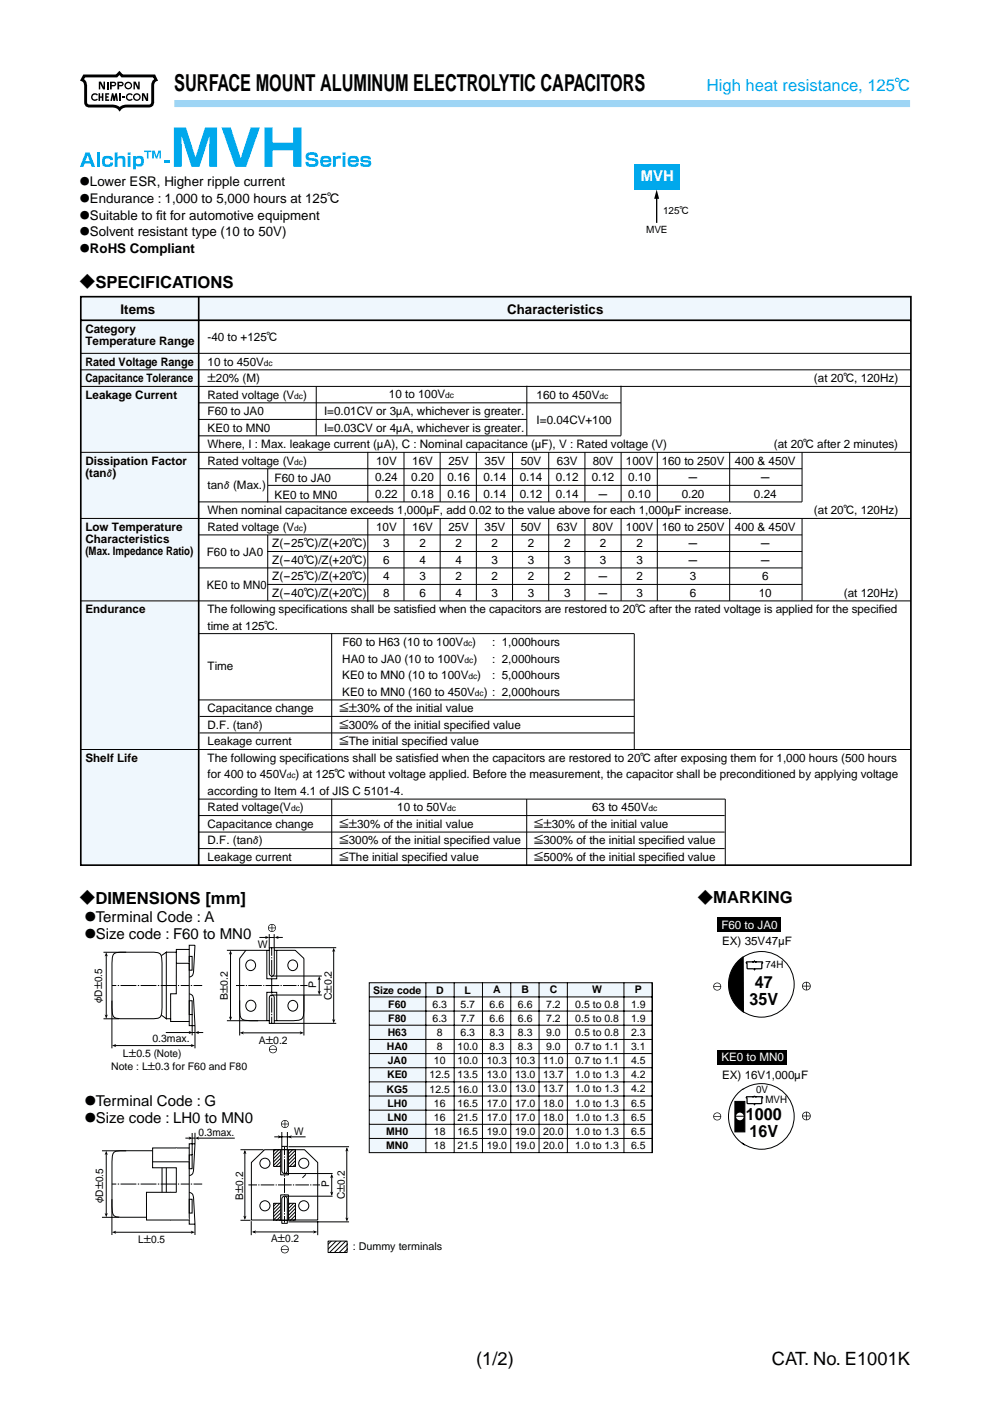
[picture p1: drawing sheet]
<svg xmlns="http://www.w3.org/2000/svg" width="210mm" height="297mm" viewBox="0 0 210 297" stroke-linecap="round" stroke-linejoin="round" font-family="sans-serif">
<path d="M37.1 21.4h155.7v1.1h-155.7z" fill-rule="evenodd" fill="#9ed5f5"/>
<path d="M37.1 21.4h155.7v1.1h-155.7z" fill="none" stroke="#9ed5f5" stroke-width=".35"/>
<path d="M17.8 16.1h6.9l.6-.6 .6 .6h6.8l.4 .8a1.12 1.12 0 0 0-.7 1.2v3.6l-.2 .5-.2 .2-5.7 .2-.7 .3-.2 .3a1.82 1.82 0 0 0-1.6-.7l-5.3-.1-.2-.2-.1-.5v-3.5a1.25 1.25 0 0 0-.8-1.3z" fill="none" stroke="#000" stroke-width=".61" stroke-linecap="butt"/>
<g fill="#000">
<path d="M20.9 17.3h.5l.6 1.1v-1.1h.3v1.7h-.5l-.6-1.2v1.2h-.3zM20.9 19.8h.3v.6h.4v-.6h.3v1.6h-.3v-.7h-.4v.7h-.3zM22.7 17.3h.3v1.7h-.3zM28.3 17.3h.5l.5 1.1v-1.1h.3v1.7h-.4l-.6-1.2v1.2h-.3zM19.6 19.9a.84 .84 0 0 1 1.1 .2l-.1 .2-.2-.2h-.6l-.2 .5 .1 .4a.61 .61 0 0 0 .9-.1l.1 .2a.83 .83 0 0 1-1.2 0 .83 .83 0 0 1 .1-1.2zM22.3 19.8h.8v.3h-.5v.3h.4v.3h-.4v.4h.5v.3h-.8zM23.7 19.8h.3l.2 .7 .3-.7h.3l.2 1.6h-.3l-.2-.9-.1 .9h-.4l-.1-.9-.2 .9h-.3zM25.3 19.8h.4v1.6h-.4zM25.9 20.4h.5v.3h-.5zM27 19.9a.84 .84 0 0 1 1.1 .2l-.2 .2-.2-.2h-.5l-.2 .5 .1 .4a.6 .6 0 0 0 .8-.1l.2 .2a.83 .83 0 0 1-1.2 0 .83 .83 0 0 1 .1-1.2zM30.1 19.8h.5l.5 1.1v-1.1h.3v1.6h-.4l-.6-1.2v1.2h-.3z"/>
<path d="M23.3 17.3v1.7h.4v-.7l.8-.1 .2-.4-.4-.4zM23.7 17.6l.6 .1v.3h-.6z"/>
<path d="M24.9 17.3v1.7h.4v-.7l.7-.1 .2-.4-.3-.4zM25.3 17.6l.6 .1v.3h-.6z"/>
<path d="M26.4 18.1a.82 .82 0 0 0 1.6 0 .82 .82 0 0 0-1.6 0zM26.7 18.1a.53 .53 0 0 1 1 0 .53 .53 0 0 1-1 0z"/>
<path d="M28.2 20.6a.81 .81 0 0 0 1.6 0 .81 .81 0 0 0-1.6 0zM28.5 20.6a.55 .55 0 0 1 1.1 0 .55 .55 0 0 1-1.1 0z"/>
</g>
<g fill="#00a8ec">
<path d="M36.9 27h2.5l2 6.3 2.1-6.3h2.5v8.4h-1.6v-6.6l-2.1 6.6h-1.7l-2.1-6.6v6.6h-1.6z"/>
<path d="M47 27h1.9l2.1 6.6 2.2-6.6h1.9l-2.9 8.4h-2.3z"/>
<path d="M56.1 27h1.7v3.3h4.4v-3.3h1.7v8.4h-1.7v-3.5h-4.4v3.5h-1.7z"/>
<path d="M65.1 32.5a2 2 0 0 1 2.2 .2l.1 .6h-.6l-.1-.4-.6-.1a.49 .49 0 0 0-.7 .4l.1 .2 1.2 .2a.96 .96 0 0 1 .8 1.2 .96 .96 0 0 1-1.3 .6l-1.2-.2-.2-.9h.6v.3a1.27 1.27 0 0 0 1.4 .1v-.5a2.6 2.6 0 0 1-1.9-.5 1.06 1.06 0 0 1 .2-1.2z"/>
<path d="M70.6 33.1h.6v.2l.3-.2h.8v.5h-.4a.59 .59 0 0 0-.7 .4v1.4h-.6z"/>
<path d="M76.5 33.4a1.92 1.92 0 0 1 2-.1l.1 .5h-.6l-.1-.2a.7 .7 0 0 0-.9 .2l.1 .1 1 .1a.7 .7 0 0 1 .6 .8 .7 .7 0 0 1-.8 .6h-.3a.85 .85 0 0 1-1.2-.8h.5l.1 .2a1.01 1.01 0 0 0 1.1-.1l-.2-.2-1-.1a.54 .54 0 0 1-.5-.6z"/>
<path d="M20.6 32.3h.5v3.1h-.5z"/>
<path d="M21.8 33.4a1.74 1.74 0 0 1 2 0l.2 .5h-.6l-.3-.3a.61 .61 0 0 0-.6 0 .61 .61 0 0 0-.3 .6 .59 .59 0 0 0 .5 .6 .59 .59 0 0 0 .7-.4h.6a.84 .84 0 0 1-1.1 1 .96 .96 0 0 1-1.3-1.2z"/>
<path d="M24.3 32.3h.6v1a1.13 1.13 0 0 1 1.6 .2l.1 1.9h-.6v-1.5l-.1-.2-.4-.1-.5 .2-.1 1.6h-.6z"/>
<path d="M34.8 33.9h1.3v.6h-1.3z"/>
<path d="M30.6 31.9h1.5v.3h-.6v1.4h-.3v-1.4h-.6z"/>
<path d="M32.3 31.9h.5l.4 1.3 .4-1.3h.5v1.7h-.3v-1.3l-.4 1.3h-.4l-.4-1.3v1.3h-.3z"/>
<path d="M68.2 33.3a1.45 1.45 0 0 1 2 .3v.8h-1.7v.2a.77 .77 0 0 0 1.1 0h.6a.81 .81 0 0 1-1.1 .8l-.7-.1a1.41 1.41 0 0 1-.2-2zM68.5 33.7v.3h1.1l-.1-.4z"/>
<path d="M72.6 32.3h.6v.5h-.6zM72.6 33.1h.6v2.3h-.6z"/>
<path d="M74 33.3a1.45 1.45 0 0 1 2 .3l.1 .8h-1.8v.2a.77 .77 0 0 0 1.2 0h.6a.81 .81 0 0 1-1.1 .8l-.7-.1a1.41 1.41 0 0 1-.3-2zM74.3 33.7v.3h1.2l-.2-.4z"/>
<path d="M18.2 32.3h.8l1.2 3.1h-.7l-.3-.7h-1.3l-.2 .7h-.7zM18.6 32.9l-.5 1.2h.9z"/>
<path d="M27.1 32.3h.6v.5h-.6zM27.1 33.1h.6v2.3h-.6z"/>
<path d="M28.2 33.1h.6v.2a1.01 1.01 0 0 1 1.2-.2 1.01 1.01 0 0 1 .5 1.1 1.02 1.02 0 0 1-.5 1.1 1.02 1.02 0 0 1-1.2-.2v.8h-.6zM28.9 33.7l-.1 .2a.63 .63 0 0 0 .3 .9 .63 .63 0 0 0 .9-.5 .63 .63 0 0 0-.7-.7z"/>
</g>
<path d="M17 62.7h176.7v123h-176.7z" fill-rule="evenodd" fill="#fff"/>
<g fill="#eff7fd">
<path d="M17.1 62.9h176v5h-176z"/>
<path d="M17.1 62.9h25v120.5h-25z"/>
</g>
<path d="M17.1 62.9h176v120.5h-176zM17.1 67.9h176" fill="none" stroke="#000" stroke-width=".35"/>
<path d="M42.1 62.9v120.5z" fill="#000" stroke="#000" stroke-width=".35"/>
<g fill="none" stroke="#000" stroke-width=".21">
<path d="M17.1 74.9h176M17.1 78.4h176M17.1 81.9h176M17.1 95.9h176M42.1 99.4h128M42.1 85.4h89.6M42.1 88.9h69.6M42.1 92.4h89.6M17.1 109.9h176M42.1 113.4h128M42.1 106.4h128M56.6 116.9h113.5"/>
<path d="M56.8 102.9h113.3M17.1 127.4h176M42.1 120.4h128M42.1 134.3h92.4M56.6 123.9h113.5M17.1 158.9h176M42.1 148.4h92.4M42.3 151.9h92.2M42.3 155.4h92.2M42.1 169.4h111.7M42.1 172.9h111.5M42.1 176.4h111.5"/>
<path d="M42.1 179.9h111.5"/>
</g>
<g fill="#000" stroke="#000" stroke-width=".21">
<path d="M56.8 99.4v7.1zM67 82v10.4zM78 95.8v10.7zM85.7 95.9v10.5zM93.3 95.9v10.5zM101 95.9v10.5zM108.7 95.9v10.5zM111.7 81.8v10.6zM116.3 95.9v10.5zM124 95.9v10.5zM131.7 81.8v10.6zM131.7 95.9v10.5z"/>
<path d="M139.4 95.9v10.5zM154.7 95.9v10.5zM170.1 95.9v10.5zM56.8 113.4v14zM78 109.9v17.7zM85.7 109.9v17.5zM93.3 109.9v17.5zM101 109.9v17.5zM108.7 109.9v17.5zM116.3 109.9v17.5zM124 109.9v17.5zM131.7 109.9v17.5z"/>
<path d="M139.4 109.9v17.5zM154.7 109.9v17.5zM170.1 109.9v17.5zM70.3 134.3v24.6zM134.5 134.3v24.6zM70.3 169.4v14zM111.7 169.4v14zM153.8 169.4v14z"/>
</g>
<path d="M134.6 34.8h9.6v5.3h-9.6z" fill="#00a8ec"/>
<path d="M139.2 41.5v5.8" fill="none" stroke="#000" stroke-width=".28"/>
<g fill="#000">
<path d="M139.2 40.2l.6 2h-1.1zM56.2 198.4l.9 .4-.9 .3 .2-.3zM58.2 198.8l.9-.4-.2 .4 .2 .3zM22.2 215.1l.3 .2 .4-.2-.4 .9zM22.5 201.9l.4 .9-.4-.2-.3 .2zM40 218.6l.9 .3-.9 .4 .2-.4zM41.3 218.9l.9-.3-.2 .3 .2 .4zM48.5 215.5l.4 .2 .3-.2-.3 .9zM48.9 201.5l.3 .9-.3-.2-.4 .2zM50.8 219l.9-.4-.2 .4 .2 .3zM63.5 218.6l.9 .4-.9 .3 .3-.3zM67.3 210.1l.4 .2 .3-.2-.3 .9z"/>
<path d="M67.7 206.9l.3 .9-.3-.2-.4 .2zM70.4 216.1l.3 .2 .4-.2-.4 .9zM70.7 200.9l.4 .9-.4-.2-.3 .2zM23.7 221.7l.9-.4-.2 .4 .2 .3zM40.4 221.3l.9 .4-.9 .3 .3-.3z"/>
</g>
<g fill="none" stroke="#000" stroke-width=".21">
<path d="M55 198.8h1.5M57.1 198.1v8.3a.53 .53 0 0 0 .5 .6 .53 .53 0 0 0 .6-.6l-.1-8.3M57.1 198.8h1M58.8 198.8h1.2M21.9 216h3.4M21.9 201.9h4.9M22.5 202.5v12.9M23.7 212.2v10.1M23.7 209h1M24.1 202.3a2.9 2.9 0 0 1 2.3-.4h5.3a2.9 2.9 0 0 1 2.3 .4 6.3 6.3 0 0 1 .4 3.1v7.1a6.3 6.3 0 0 1-.4 3 2.9 2.9 0 0 1-2.3 .5h-5.3a2.9 2.9 0 0 1-2.3-.5 6.3 6.3 0 0 1-.4-3v-7.1a6.3 6.3 0 0 1 .4-3.1zM25 209h.3M25.6 209h3.3"/>
<path d="M29.2 209h.3M29.8 209h3.4M33.5 209h.3M34.1 209h3.3M34.2 215.2l1.1 .8M35.2 218.9h5.1M35.3 201.9h.1M35.3 216h.1M35.3 201.9v14.1M35.3 201.9l-1.1 .7M35.3 216h.9M35.3 201.9h2.1"/>
<path d="M36.2 210.7v5.3M36.2 210.7h1.2M36.2 210.7h.1M36.2 216h.1M36.2 216.6h.1M36.2 216v.6M36.2 216.6h3.9M37.4 210.7h.1M37.4 201.9h.1M37.4 201.3v9.4M37.4 204.2h2.7M37.4 201.3h2.7"/>
<path d="M37.4 201.3h.1M37.7 209h.3M38.3 209h1.8M40.1 204.2h.1M40.1 201.3h.1M40.1 202.8h.6v2.9h-.6zM40.1 212.2h.6v2.9h-.6zM40.1 217.4v.1M40.1 210.7l.2 .1a.97 .97 0 0 1 .7 1.1l.3 5.6v4.8M40.1 200.4h1.2l-.3 5.9a.94 .94 0 0 1-.9 .9M40.1 200.4v3.5M40.1 217.5h1.2"/>
<path d="M40.1 216.6h.1M40.1 204.2v13.3M40.1 200.4h.1M40.4 209h.3M40.7 215.1v4.4M40.7 218.9h.6M41 209h1.9M41.9 218.9h1.2M48.1 201.5h9M48.1 216.4h6.6M48.9 202.1v13.7M50 209h1.9"/>
<path d="M50.8 212.1v7.4M51.4 219h12.5M52.1 201.5l-1.3 1.7v9.9a4.4 4.4 0 0 0 .4 2.9 4.8 4.8 0 0 0 3 .4h2.9M52.1 209h.3M52.6 209h2.9M55.8 209h.2M56.3 209h2.9M56.6 207.5h.1M56.6 201.5v6M56.6 210.4v6M56.6 210.4h2.1M56.6 207.5h2.1"/>
<path d="M56.6 210.4h.1M57.1 217h.1M57.1 217v-5.5a.53 .53 0 0 1 .5-.5 .53 .53 0 0 1 .6 .5v5.5M57.1 200.9h.1M57.6 200.9v1.7M57.6 202.9v.3M57.6 203.5v3.2M57.6 207.5v3.2M57.6 211.5v3.2M57.6 215v.3M57.6 215.6v1.4M58.1 200.9h.1"/>
<path d="M58.2 217h-.1M58.2 201.5h4.4l1.8 1.7v9.9a4.4 4.4 0 0 1-.4 2.9 4.8 4.8 0 0 1-3 .4h-2.8M58.7 210.4h.1M58.7 207.5h.1M58.7 201.5v6M58.7 210.4v6M59.5 209h.2M60 209h2.9M63.1 209h.3M63.7 209h1.5M64.4 211v8.5M67.7 207.5v2.9"/>
<path d="M68.2 206.9h-10.6v.3M68.2 211h-10.6v.2M70.7 201.5v14.9M71.3 217h-14.2M71.3 200.9h-14.2M24.3 221.7h16.4"/>
<circle cx="53.2" cy="204.6" r="1.09"/>
<circle cx="53.2" cy="213.2" r="1.12"/>
<circle cx="62.1" cy="204.6" r="1.08"/>
<circle cx="62.1" cy="213.2" r="1.09"/>
</g>
<path d="M56.8 221.4h2.2v2.2h-2.2z" fill="#fff"/>
<g fill="#000">
<path d="M22.2 257.2l.3 .2 .4-.2-.4 .9zM22.5 244l.4 .9-.4-.3-.3 .3zM40 241l.9 .3-.9 .3 .2-.3zM41.3 241.3l.9-.3-.2 .3 .2 .3zM51.9 243.8l.3 .9-.3-.2-.3 .2zM51.6 257.8l.3 .2 .4-.2-.4 .8zM58.9 240.7l.9 .3-.9 .4 .2-.4zM61 241l.9-.3-.3 .3 .3 .4zM70.3 248.9l.4 .9-.4-.2-.3 .2zM70 252.7l.3 .2 .4-.2-.4 .8zM73.6 243.2l.3 .9-.3-.2-.4 .2zM73.2 258.1l.4 .3 .3-.3-.3 .9z"/>
<path d="M23.7 261.3l.9-.4-.2 .4 .2 .3zM40.4 260.9l.9 .4-.9 .3 .3-.3zM53.4 261.2l.9-.3-.2 .3 .2 .3zM66.4 260.9l.9 .3-.9 .3 .2-.3z"/>
<path d="M56.8 196.7a.85 .85 0 0 0 1.7 0 .85 .85 0 0 0-1.7 0zM57 196.8h.6v.6l-.4-.2zM57.2 196.2l.4-.2v.7h-.6zM57.7 196l.4 .2 .3 .5h-.7zM57.7 196.8h.7l-.3 .4-.4 .2z"/>
<path d="M57 222.5a.85 .85 0 0 0 1.7 0 .85 .85 0 0 0-1.7 0zM57.3 222a.69 .69 0 0 1 .8-.2 .69 .69 0 0 1 .5 .6h-1.4zM57.2 222.5h1.4a.69 .69 0 0 1-.7 .7 .69 .69 0 0 1-.7-.7z"/>
</g>
<g fill="none" stroke="#000" stroke-width=".21">
<path d="M21.6 258.1h3.7M21.6 244h5.2M22.5 244.6v12.9M23.7 254.3v7.5M23.7 251h1M24.1 244.4a2.9 2.9 0 0 1 2.3-.4h5.3a2.9 2.9 0 0 1 2.3 .4 6.3 6.3 0 0 1 .4 3.1v7.1a6.3 6.3 0 0 1-.4 3 2.9 2.9 0 0 1-2.3 .5h-5.3a2.9 2.9 0 0 1-2.3-.5 6.3 6.3 0 0 1-.4-3v-7.1a6.3 6.3 0 0 1 .4-3.1zM25 251h.3M25.6 251h3.3M29.2 251h.3M29.8 251h3.4M33.5 251h.3M34.1 251h3.3"/>
<path d="M34.2 257.3l1.1 .8M35.3 244h.1M35.3 258.1h.1M35.3 244v14.1M35.3 244l-1.1 .7M35.3 258.1h.9M36.2 252.8h.1M36.2 258.1h.1M36.2 258.7h.1M37.4 252.8h.1M37.4 243.4h2.7M37.4 243.4h.1"/>
<path d="M37.7 251h.3M38.3 251h1.8M39.3 241.3h1M40.1 246.3h.1M40.1 243.4h.1M40.1 244.9h.6v2.9h-.6zM40.1 254.3h.6v2.9h-.6zM40.1 259.5h.1M40.1 252.8l.2 .1a.97 .97 0 0 1 .7 1.1l.3 5.5M40.1 242.5v3.5M40.1 242.5h1.2M40.1 259.5h1.2"/>
<path d="M40.1 258.7h.1M40.1 246.3v13.2M40.1 242.5h.1M40.4 251h.3M40.7 240.2v4.7M40.7 241.3h.6M41 248.1v.3a.94 .94 0 0 1-.9 .9M41 251h1.9M41.3 242.5l-.3 5.6M41.3 240.2v2.3M41.3 259.5v2.3M41.9 241.3h7.9"/>
<path d="M52.7 251.2h1.8M54.8 251.2h.2M55.3 251.2h2.9M58.4 251.2h.3M58.9 251.2h2.9M62.1 251.2h.3M62.6 251.2h2.9M65.8 251.2h.2M66.3 251.2h1.6M24.3 261.3h16.4"/>
</g>
<path d="M59.3 263.7h2.2v2.2h-2.2z" fill="#fff"/>
<path d="M59.5 264.9a.85 .85 0 0 0 1.7 0 .85 .85 0 0 0-1.7 0zM59.7 265h1.4a.69 .69 0 0 1-.7 .6 .69 .69 0 0 1-.7-.6zM59.8 264.4a.69 .69 0 0 1 .8-.2 .69 .69 0 0 1 .5 .6h-1.4z" fill="#000"/>
<path d="M59.4 237.2h2.2v2.2h-2.2z" fill="#fff"/>
<path d="M59.6 238.3a.85 .85 0 0 0 1.7 0 .85 .85 0 0 0-1.7 0zM59.7 238.4h.6v.6l-.4-.2zM59.9 237.8l.4-.2v.6h-.6zM60.5 237.6l.4 .2 .2 .4h-.6zM60.5 238.4h.6l-.2 .4-.4 .2z" fill="#000"/>
<g fill="#fff" stroke="#000" stroke-width=".21">
<path d="M31.1 252.8h6.3l2.7 5.9h-9z"/>
<path d="M32.4 243.4h5v9.4v-5.2h-5z"/>
</g>
<g fill="none" stroke="#000" stroke-width=".21">
<path d="M32.3 246.3h7.8M51 258.7h2.1M51 243.8h4.9M51.9 244v14.3M53.3 258.9v3M53.3 246.5l2.8-2.7h8.5l2.8 2.7v12.2h-14.1zM58 255.1h4.6v3.6h-4.6zM58 243.8h4.6v3.5h-4.6zM58.2 241h6.6M58.4 243.7l-.4 .5M58.7 255.1l-.7 .7M59.2 243.7l-1.2 1.2"/>
<path d="M59.4 255.1l-1.4 1.4M59.8 240v3.1M59.9 243.7l-1.9 1.9M60.1 255.1l-2.1 2.1M60.3 249.2v.3M60.3 249.8v3.1M60.3 253.2v.3M60.6 243.7l-2.6 2.7M60.9 255.1l-2.9 2.9M60.9 240v3.1M61.2 243.1h12.8M61.2 259.1h12.8"/>
<path d="M61.4 243.7l-3.4 3.4M61.6 255.1l-3.6 3.6M62.1 243.7l-3.7 3.7M62.3 255.1l-3.6 3.6M62.7 255.4l-3.3 3.3M62.7 256.2l-2.6 2.5M62.7 256.9l-1.8 1.8M62.7 257.6l-1.1 1.1M62.7 258.3l-.4 .4M62.7 243.8l-3.5 3.6M62.7 244.6l-2.8 2.8M62.7 245.3l-2.1 2.1"/>
<path d="M62.7 246l-1.3 1.4M62.7 246.8l-.6 .6M64.9 249l-.8 .7M67.4 258.9v3M70.3 249.2v4.1M73.5 243.5v15.1M53.7 261.2h13.2M69.6 263.1h4v2.5h-4zM70.3 263.1l-.8 .8M71.3 263.1l-1.8 1.8M72.3 263.1l-2.5 2.5M73.4 263.1l-2.6 2.5"/>
<path d="M73.6 263.8l-1.7 1.8M73.6 264.9l-.7 .7"/>
<circle cx="56.2" cy="255.7" r="1.07"/>
<circle cx="56.2" cy="246.6" r="1.07"/>
<circle cx="64.4" cy="255.7" r="1.07"/>
<circle cx="64.4" cy="246.6" r="1.07"/>
</g>
<path d="M59.5 253.3h1.7v5.4h-1.7z" fill="#fff" stroke="#000" stroke-width=".21"/>
<path d="M59.9 253.8a.58 .58 0 0 1 .7-.1 .58 .58 0 0 1 .3 .6v5.1h-1.1v-5.1z" fill="none" stroke="#000" stroke-width=".21"/>
<path d="M59.5 243.8h1.7v5.3h-1.7z" fill="#fff" stroke="#000" stroke-width=".21"/>
<path d="M157.6 202.9a6.9 6.9 0 0 1 10.8 5.8 6.9 6.9 0 0 1-10.8 5.8zM59.8 243.1h1.1v5.1a.59 .59 0 0 1-.6 .6 .59 .59 0 0 1-.5-.6zM60.3 243.2v1.7M60.3 245.2v.3M60.3 245.8v3.1M60.3 253.8v3.1M60.3 257.2v.3M60.3 257.8v1.4M60.3 248.8h10.2M60.3 253.6h10.2" fill="none" stroke="#000" stroke-width=".21"/>
<path d="M156.2 204l1.3-1.1 .1 11.7a7 7 0 0 1-1.4-10.6z" fill="#000" stroke="#000" stroke-width=".21"/>
<g fill="none" stroke="#000" stroke-width=".26">
<path d="M158.2 204.1l.2 .2 .1 1.1h1.3l.2 .2M158.3 203.9l-.1 .3M158.3 203.9h1.5M158.3 203.9h.1M159.8 203.9h.1M160 203.8h.1M160 203.8l-.2 .1M160 203.8l.1 .1M160 205.6h.1M160.1 203.9h.1M160.1 203.9h1.5M160.1 205.4l-.1 .2"/>
<path d="M161.6 203.9h.1M161.6 203.9l.2 .3M161.8 204.1l-.3 .2-.1 1.1-1.4 .1"/>
</g>
<path d="M170.1 209.1a.92 .92 0 0 0 1.8 0 .92 .92 0 0 0-1.8 0zM170.4 208.5l.5-.2v.7h-.7zM171.1 208.3l.4 .2 .2 .5h-.6zM171.1 209.2h.6l-.2 .4-.4 .2zM170.2 209.2h.7v.6l-.5-.2z" fill="#000"/>
<path d="M151 208.1h2.2v2.2h-2.2z" fill="#fff"/>
<g fill="#000">
<path d="M151.2 209.2a.85 .85 0 0 0 1.7 0 .85 .85 0 0 0-1.7 0zM151.5 208.7a.69 .69 0 0 1 .8-.2 .69 .69 0 0 1 .5 .6h-1.4zM151.4 209.2h1.4a.69 .69 0 0 1-.7 .7 .69 .69 0 0 1-.7-.7z"/>
<path d="M170.1 236.6a.92 .92 0 0 0 1.8 0 .92 .92 0 0 0-1.8 0zM170.4 236.1l.5-.3v.7h-.7zM171.1 235.8l.4 .3 .2 .4h-.6zM171.1 236.7h.6l-.2 .4-.4 .3zM170.2 236.7h.7v.7l-.5-.3z"/>
</g>
<circle cx="161.4" cy="236.7" r="6.9" fill="none" stroke="#000" stroke-width=".21"/>
<path d="M158.3 232.5l-.1 .2 .2 .2v1l1.4 .1 .2 .2M158.3 232.5h1.5M158.3 232.5h.1M159.8 232.5l.2-.1 .1 .1M159.8 232.5h.1M160 234.2h.1M160.1 232.5h.1M160.1 232.5h1.5M160.1 234l-.1 .2M161.6 232.5h.1M161.6 232.5l.2 .2-.3 .2v1l-1.5 .1" fill="none" stroke="#000" stroke-width=".26"/>
<path d="M151 235.7h2.2v2.2h-2.2z" fill="#fff"/>
<path d="M151.2 236.7a.85 .85 0 0 0 1.7 0 .85 .85 0 0 0-1.7 0zM151.5 236.3a.69 .69 0 0 1 .8-.3 .69 .69 0 0 1 .5 .6h-1.4zM151.4 236.8h1.4a.69 .69 0 0 1-.7 .6 .69 .69 0 0 1-.7-.6z" fill="#000"/>
<path d="M155.8 233.5h2.1v6.5h-2.1z" fill="#000" stroke="#000" stroke-width=".21"/>
<circle cx="156.9" cy="236.7" r=".81" fill="#fff"/>
<path d="M155.8 236.7h2" fill="none" stroke="#000" stroke-width=".21"/>
<path d="M152.1 194.5h13.4v3h-13.4zM152.1 222.7h14.7v3h-14.7z" fill="#000"/>
<g fill="#eff7fd">
<path d="M78.3 208.4h12v36h-12z"/>
<path d="M78.3 208.4h60v3h-60z"/>
</g>
<g fill="none" stroke="#000" stroke-width=".21">
<path d="M78.3 208.4h60v36h-60zM78.3 211.4h60M78.3 214.4h60M78.3 217.4h60M90.3 208.4v36M96.3 208.4v36M102.3 208.4v36M108.3 208.4v36M114.3 208.4v36M120.3 208.4v36M132.3 208.4v36M138.3 208.4v36"/>
<path d="M78.3 223.4h60M78.3 226.4h60M78.3 229.4h60M78.3 232.4h60M78.3 235.4h60M78.3 238.4h60M78.3 220.4h60M78.3 241.4h60"/>
</g>
<text font-size="4.9" x="37" y="19.3">SURFACE MOUNT ALUMINUM ELECTROLYTIC CAPACITORS</text>
<g font-size="3.9">
<text x="101" y="289.3">(1/2)</text>
<text x="163.7" y="289.3">CAT. No. E1001K</text>
</g>
<g font-size="3.6">
<text x="160.1" y="209.5">47</text>
<text x="158.9" y="213.1">35V</text>
<text x="158.2" y="237.6">1000</text>
<text x="158.9" y="241.1">16V</text>
</g>
<text font-size="3.5" fill="#00a8ec" x="149.8" y="19.2">High heat resistance, 125C</text>
<g font-size="3.5">
<text x="17" y="61.1">?SPECIFICATIONS</text>
<text x="17" y="191.6">?DIMENSIONS [mm]</text>
<text x="148" y="191.6">?MARKING</text>
</g>
<text font-size="3.2" fill="#fff" x="135.9" y="38.4">MVH</text>
<g font-size="3.2">
<text x="18" y="195.6">@Terminal Code : A</text>
<text x="18" y="199.2">@Size code : F60 to MN0</text>
<text x="18" y="234.6">@Terminal Code : G</text>
<text x="18" y="238.2">@Size code : LH0 to MN0</text>
</g>
<g font-size="2.8">
<text x="17" y="39.5">@Lower ESR, Higher ripple current</text>
<text x="17" y="43">@Endurance : 1,000 to 5,000 hours at 125C</text>
<text x="17" y="46.6">@Suitable to ft for automotive equipment</text>
<text x="33.1" y="46.6">i</text>
<text x="17" y="50.1">@Solvent resistant type (10 to 50V)</text>
<text x="17" y="53.6">@RoHS Compliant</text>
<text x="25.6" y="66.5">Items</text>
<text x="107.5" y="66.5">Characteristics</text>
</g>
<g font-size="2.5">
<text x="18.1" y="70.5">Category</text>
<text x="18.1" y="73.2">Temperature Range</text>
<text x="18.1" y="77.5">Rated Voltage Range</text>
<text x="44" y="72.3">-40 to +125C</text>
<text x="44" y="77.5">10 to 450V</text>
<text x="18.1" y="81">Capacitance Tolerance</text>
<text x="44" y="81">P20% (M)</text>
<text x="172.6" y="81.1">(at 20C, 120Hz)</text>
<text x="18.1" y="84.5">Leakage Current</text>
<text x="44" y="84.5">Rated voltage (V</text>
<text x="44" y="88">F60 to JA0</text>
<text x="64.3" y="84.5">)</text>
<text x="68.7" y="88">I=0.01CV or 3MA, whichever is greater.</text>
<text x="82.5" y="84.4">10 to 100V</text>
<text x="113.8" y="84.6">160 to 450V</text>
<text x="113.8" y="89.9">I=0.04CV+100</text>
<text x="44" y="91.5">KE0 to MN0</text>
<text x="44" y="95">Where, I : Max. leakage current (MA), C : Nominal capacitance (MF), V : Rated voltage (V)</text>
<text x="68.7" y="91.5">I=0.03CV or 4MA, whichever is greater.</text>
<text x="164.1" y="95.1">(at 20C after 2 minutes)</text>
<text x="18.1" y="98.5">Dissipation Factor</text>
<text x="18.1" y="101.2">(tane)</text>
<text x="44" y="98.5">Rated voltage (V</text>
<text x="64.3" y="98.5">)</text>
<text x="79.7" y="98.6">10V</text>
<text x="87.4" y="98.6">16V</text>
<text x="95.1" y="98.6">25V</text>
<text x="102.7" y="98.6">35V</text>
<text x="110.4" y="98.6">50V</text>
<text x="118.1" y="98.6">63V</text>
<text x="125.7" y="98.6">80V</text>
<text x="132.7" y="98.6">100V</text>
<text x="140.3" y="98.6">160 to 250V</text>
<text x="155.8" y="98.6">400 &amp; 450V</text>
<text x="44" y="103.6">tanE (Max.)</text>
<text x="58.2" y="102.2">F60 to JA0</text>
<text x="58.2" y="105.7">KE0 to MN0</text>
<text x="79.5" y="102.1">0.24</text>
<text x="79.5" y="105.6">0.22</text>
<text x="87.2" y="102.1">0.20</text>
<text x="87.2" y="105.6">0.18</text>
<text x="94.9" y="102.1">0.16</text>
<text x="94.9" y="105.6">0.16</text>
<text x="102.5" y="102.1">0.14</text>
<text x="102.5" y="105.6">0.14</text>
<text x="110.2" y="102.1">0.14</text>
<text x="110.2" y="105.6">0.12</text>
<text x="117.9" y="102.1">0.12</text>
<text x="117.9" y="105.6">0.14</text>
<text x="125.5" y="102.1">0.12</text>
<text x="126.6" y="105.6">-</text>
<text x="133.2" y="102.1">0.10</text>
<text x="133.2" y="105.6">0.10</text>
<text x="144.6" y="105.6">0.20</text>
<text x="145.7" y="102.1">-</text>
<text x="159.9" y="105.6">0.24</text>
<text x="161" y="102.1">-</text>
<text x="18.1" y="112.5">Low Temperature</text>
<text x="44" y="109">When nominal capacitance exceeds 1,000MF, add 0.02 to the value above for each 1,000MF increase.</text>
<text x="44" y="112.5">Rated voltage (V</text>
<text x="64.3" y="112.5">)</text>
<text x="79.7" y="112.6">10V</text>
<text x="87.4" y="112.6">16V</text>
<text x="95.1" y="112.6">25V</text>
<text x="102.7" y="112.6">35V</text>
<text x="110.4" y="112.6">50V</text>
<text x="118.1" y="112.6">63V</text>
<text x="125.7" y="112.6">80V</text>
<text x="132.7" y="112.6">100V</text>
<text x="140.3" y="112.6">160 to 250V</text>
<text x="155.8" y="112.6">400 &amp; 450V</text>
<text x="172.6" y="109.1">(at 20C, 120Hz)</text>
<text x="18.1" y="115.2">Characteristics</text>
<text x="18.1" y="117.8">(Max. Impedance Ratio)</text>
<text x="43.9" y="117.8">F60 to JA0</text>
<text x="57.7" y="116">Z(-25C)/Z(+20C)</text>
<text x="57.7" y="119.5">Z(-40C)/Z(+20C)</text>
<text x="81.2" y="116.1">3</text>
<text x="81.2" y="119.6">6</text>
<text x="88.9" y="116.1">2</text>
<text x="88.9" y="119.6">4</text>
<text x="96.6" y="116.1">2</text>
<text x="96.6" y="119.6">4</text>
<text x="104.2" y="116.1">2</text>
<text x="104.2" y="119.6">3</text>
<text x="111.9" y="116.1">2</text>
<text x="111.9" y="119.6">3</text>
<text x="119.6" y="116.1">2</text>
<text x="119.6" y="119.6">3</text>
<text x="127.2" y="116.1">2</text>
<text x="127.2" y="119.6">3</text>
<text x="134.9" y="116.1">2</text>
<text x="134.9" y="119.6">3</text>
<text x="145.7" y="116.1">-</text>
<text x="145.7" y="119.6">-</text>
<text x="161" y="116.1">-</text>
<text x="161" y="119.6">-</text>
<text x="43.9" y="124.8">KE0 to MN0</text>
<text x="57.7" y="123">Z(-25C)/Z(+20C)</text>
<text x="81.2" y="123.1">4</text>
<text x="88.9" y="123.1">3</text>
<text x="96.6" y="123.1">2</text>
<text x="104.2" y="123.1">2</text>
<text x="111.9" y="123.1">2</text>
<text x="119.6" y="123.1">2</text>
<text x="126.6" y="123.1">-</text>
<text x="134.9" y="123.1">2</text>
<text x="146.3" y="123.1">3</text>
<text x="161.6" y="123.1">6</text>
<text x="18.1" y="130">Endurance</text>
<text x="44" y="130">The following specifications shall be satisfied when the capacitors are restored to 20C after the rated voltage is applied for the specified</text>
<text x="57.7" y="126.5">Z(-40C)/Z(+20C)</text>
<text x="81.2" y="126.6">8</text>
<text x="88.9" y="126.6">6</text>
<text x="96.6" y="126.6">4</text>
<text x="104.2" y="126.6">3</text>
<text x="111.9" y="126.6">3</text>
<text x="119.6" y="126.6">3</text>
<text x="126.6" y="126.6">-</text>
<text x="134.9" y="126.6">3</text>
<text x="146.3" y="126.6">6</text>
<text x="160.9" y="126.6">10</text>
<text x="178.9" y="126.6">(at 120Hz)</text>
<text x="44" y="133.5">time at 125C.</text>
<text x="72.6" y="137">F60 to H63 (10 to 100V</text>
<text x="100.1" y="137">)</text>
<text x="104.3" y="137">: 1,000hours</text>
<text x="44" y="142.1">Time</text>
<text x="72.6" y="140.5">HA0 to JA0 (10 to 100V</text>
<text x="100.4" y="140.5">)</text>
<text x="104.3" y="140.5">: 2,000hours</text>
<text x="72.6" y="147.5">KE0 to MN0 (160 to 450V</text>
<text x="72.6" y="144">KE0 to MN0 (10 to 100V</text>
<text x="101.2" y="144">)</text>
<text x="102.6" y="147.5">) : 2,000hours</text>
<text x="104.3" y="144">: 5,000hours</text>
<text x="44" y="151">Capacitance change</text>
<text x="44" y="154.5">D.F. (tanE)</text>
<text x="71.9" y="151">[P30% of the initial value</text>
<text x="71.9" y="154.5">[300% of the initial specified value</text>
<text x="18.1" y="161.5">Shelf Life</text>
<text x="44" y="158">Leakage current</text>
<text x="44" y="161.5">The following specifications shall be satisfied when the capacitors are restored to 20C after exposing them for 1,000 hours (500 hours</text>
<text x="71.9" y="158">[The initial specified value</text>
<text x="44" y="165">for 400 to 450V</text>
<text x="62.7" y="165">) at 125C without voltage applied. Before the measurement, the capacitor shall be preconditioned by applying voltage</text>
<text x="44" y="168.5">according to Item 4.1 of JIS C 5101-4.</text>
<text x="44" y="172">Rated voltage(V</text>
<text x="63.6" y="172">)</text>
<text x="84.2" y="172">10 to 50V</text>
<text x="125.6" y="172">63 to 450V</text>
<text x="44" y="175.5">Capacitance change</text>
<text x="44" y="179">D.F. (tanE)</text>
<text x="71.9" y="175.5">[P30% of the initial value</text>
<text x="71.9" y="179">[300% of the initial specified value</text>
<text x="113.2" y="175.5">[P30% of the initial value</text>
<text x="113.2" y="179">[300% of the initial specified value</text>
<text x="44" y="182.5">Leakage current</text>
<text x="71.9" y="182.5">[The initial specified value</text>
<text x="113.2" y="182.5">[500% of the initial specified value</text>
<text x="153.1" y="200.4">EX) 35V47MF</text>
<text x="153.1" y="228.7">EX) 16V1,000MF</text>
</g>
<g font-size="2.5" fill="#fff">
<text x="152.9" y="196.9">F60 to JA0</text>
<text x="152.9" y="225.1">KE0 to MN0</text>
</g>
<text font-size="2.3" x="74.8" y="265.1">: Dummy terminals</text>
<g font-size="2.2">
<text x="54.6" y="201.1">W</text>
<text x="67.1" y="209.5" transform="rotate(-90 67.1 209.5)">P</text>
<text x="162.3" y="205.3">74H</text>
<text x="21.6" y="212.7" transform="rotate(-90 21.6 212.7)">FDP0.5</text>
<text x="48.3" y="212.1" transform="rotate(-90 48.3 212.1)">BP0.2</text>
<text x="70.3" y="212.1" transform="rotate(-90 70.3 212.1)">CP0.2</text>
<text x="79.1" y="210.7">Size code</text>
<text x="82.3" y="213.7">F60</text>
<text x="91.7" y="213.6">6.3</text>
<text x="92.4" y="210.6">D</text>
<text x="97.6" y="213.6">5.7</text>
<text x="98.5" y="210.6">L</text>
<text x="103.8" y="213.6">6.6</text>
<text x="104.6" y="210.6">A</text>
<text x="109.8" y="213.6">6.6</text>
<text x="110.6" y="210.6">B</text>
<text x="115.8" y="213.6">7.2</text>
<text x="116.6" y="210.6">C</text>
<text x="122" y="213.6">0.5 to 0.8</text>
<text x="125.6" y="210.6">W</text>
<text x="133.8" y="213.6">1.9</text>
<text x="134.6" y="210.6">P</text>
<text x="32.3" y="221">0.3max.</text>
<text x="54.9" y="221.3">AP0.2</text>
<text x="82.2" y="219.6">H63</text>
<text x="82.3" y="216.7">F80</text>
<text x="91.7" y="216.6">6.3</text>
<text x="92.6" y="219.6">8</text>
<text x="97.6" y="216.6">7.7</text>
<text x="97.6" y="219.6">6.3</text>
<text x="103.8" y="216.6">6.6</text>
<text x="103.8" y="219.6">8.3</text>
<text x="109.8" y="216.6">6.6</text>
<text x="109.8" y="219.6">8.3</text>
<text x="115.8" y="216.6">7.2</text>
<text x="115.8" y="219.6">9.0</text>
<text x="122" y="216.6">0.5 to 0.8</text>
<text x="122" y="219.6">0.5 to 0.8</text>
<text x="133.8" y="216.6">1.9</text>
<text x="133.8" y="219.6">2.3</text>
<text x="23.6" y="226.8">Note : LP0.3 for F60 and F80</text>
<text x="26.1" y="224.1">LP0.5 (Note)</text>
<text x="82" y="222.6">HA0</text>
<text x="82.2" y="225.6">JA0</text>
<text x="92" y="225.6">10</text>
<text x="92.6" y="222.6">8</text>
<text x="97" y="222.6">10.0</text>
<text x="97" y="225.6">10.0</text>
<text x="103.2" y="225.6">10.3</text>
<text x="103.8" y="222.6">8.3</text>
<text x="109.2" y="225.6">10.3</text>
<text x="109.8" y="222.6">8.3</text>
<text x="115.2" y="225.6">11.0</text>
<text x="115.8" y="222.6">9.0</text>
<text x="122" y="222.6">0.7 to 1.1</text>
<text x="122" y="225.6">0.7 to 1.1</text>
<text x="133.8" y="222.6">3.1</text>
<text x="133.8" y="225.6">4.5</text>
<text x="82" y="231.6">KG5</text>
<text x="82.1" y="228.6">KE0</text>
<text x="91.1" y="228.6">12.5</text>
<text x="91.1" y="231.6">12.5</text>
<text x="97" y="228.6">13.5</text>
<text x="97" y="231.6">16.0</text>
<text x="103.2" y="228.6">13.0</text>
<text x="103.2" y="231.6">13.0</text>
<text x="109.2" y="228.6">13.0</text>
<text x="109.2" y="231.6">13.0</text>
<text x="115.2" y="228.6">13.7</text>
<text x="115.2" y="231.6">13.7</text>
<text x="122" y="228.6">1.0 to 1.3</text>
<text x="122" y="231.6">1.0 to 1.3</text>
<text x="133.8" y="228.6">4.2</text>
<text x="133.8" y="231.6">4.2</text>
<text x="160.3" y="231.8">0V</text>
<text x="162.3" y="233.9">MVH</text>
<text x="82.1" y="234.6">LH0</text>
<text x="82.1" y="237.6">LN0</text>
<text x="92" y="234.6">16</text>
<text x="92" y="237.6">16</text>
<text x="97" y="234.6">16.5</text>
<text x="97" y="237.6">21.5</text>
<text x="103.2" y="234.6">17.0</text>
<text x="103.2" y="237.6">17.0</text>
<text x="109.2" y="234.6">17.0</text>
<text x="109.2" y="237.6">17.0</text>
<text x="115.2" y="234.6">18.0</text>
<text x="115.2" y="237.6">18.0</text>
<text x="122" y="234.6">1.0 to 1.3</text>
<text x="122" y="237.6">1.0 to 1.3</text>
<text x="133.8" y="234.6">6.5</text>
<text x="133.8" y="237.6">6.5</text>
<text x="42.1" y="240.8">0.3max.</text>
<text x="62.4" y="240.7">W</text>
<text x="81.9" y="240.6">MH0</text>
<text x="81.9" y="243.6">MN0</text>
<text x="92" y="240.6">18</text>
<text x="92" y="243.6">18</text>
<text x="97" y="240.6">16.5</text>
<text x="97" y="243.6">21.5</text>
<text x="103.2" y="240.6">19.0</text>
<text x="103.2" y="243.6">19.0</text>
<text x="109.2" y="240.6">19.0</text>
<text x="109.2" y="243.6">19.0</text>
<text x="115.2" y="240.6">20.0</text>
<text x="115.2" y="243.6">20.0</text>
<text x="122" y="240.6">1.0 to 1.3</text>
<text x="122" y="243.6">1.0 to 1.3</text>
<text x="133.8" y="240.6">6.5</text>
<text x="133.8" y="243.6">6.5</text>
<text x="69.8" y="251.7" transform="rotate(-90 69.8 251.7)">P</text>
<text x="21.8" y="255.1" transform="rotate(-90 21.8 255.1)">FDP0.5</text>
<text x="51.6" y="254.4" transform="rotate(-90 51.6 254.4)">BP0.2</text>
<text x="73.1" y="254.3" transform="rotate(-90 73.1 254.3)">CP0.2</text>
<text x="29.3" y="263.5">LP0.5</text>
<text x="57.5" y="263.3">AP0.2</text>
</g>
<g font-size="2.1">
<text x="140.6" y="45.3">125C</text>
<text x="137" y="49.5">MVE</text>
</g>
<g font-size="1.8">
<text x="56" y="77.5">dc</text>
<text x="62.4" y="84.5">dc</text>
<text x="94.4" y="84.4">dc</text>
<text x="127.1" y="84.6">dc</text>
<text x="62.4" y="98.5">dc</text>
<text x="62.4" y="112.5">dc</text>
<text x="98.3" y="137">dc</text>
<text x="98.5" y="140.5">dc</text>
<text x="99.3" y="144">dc</text>
<text x="100.7" y="147.5">dc</text>
<text x="60.8" y="165">dc</text>
<text x="61.7" y="172">dc</text>
<text x="94.8" y="172">dc</text>
<text x="137.5" y="172">dc</text>
</g>
</svg>
